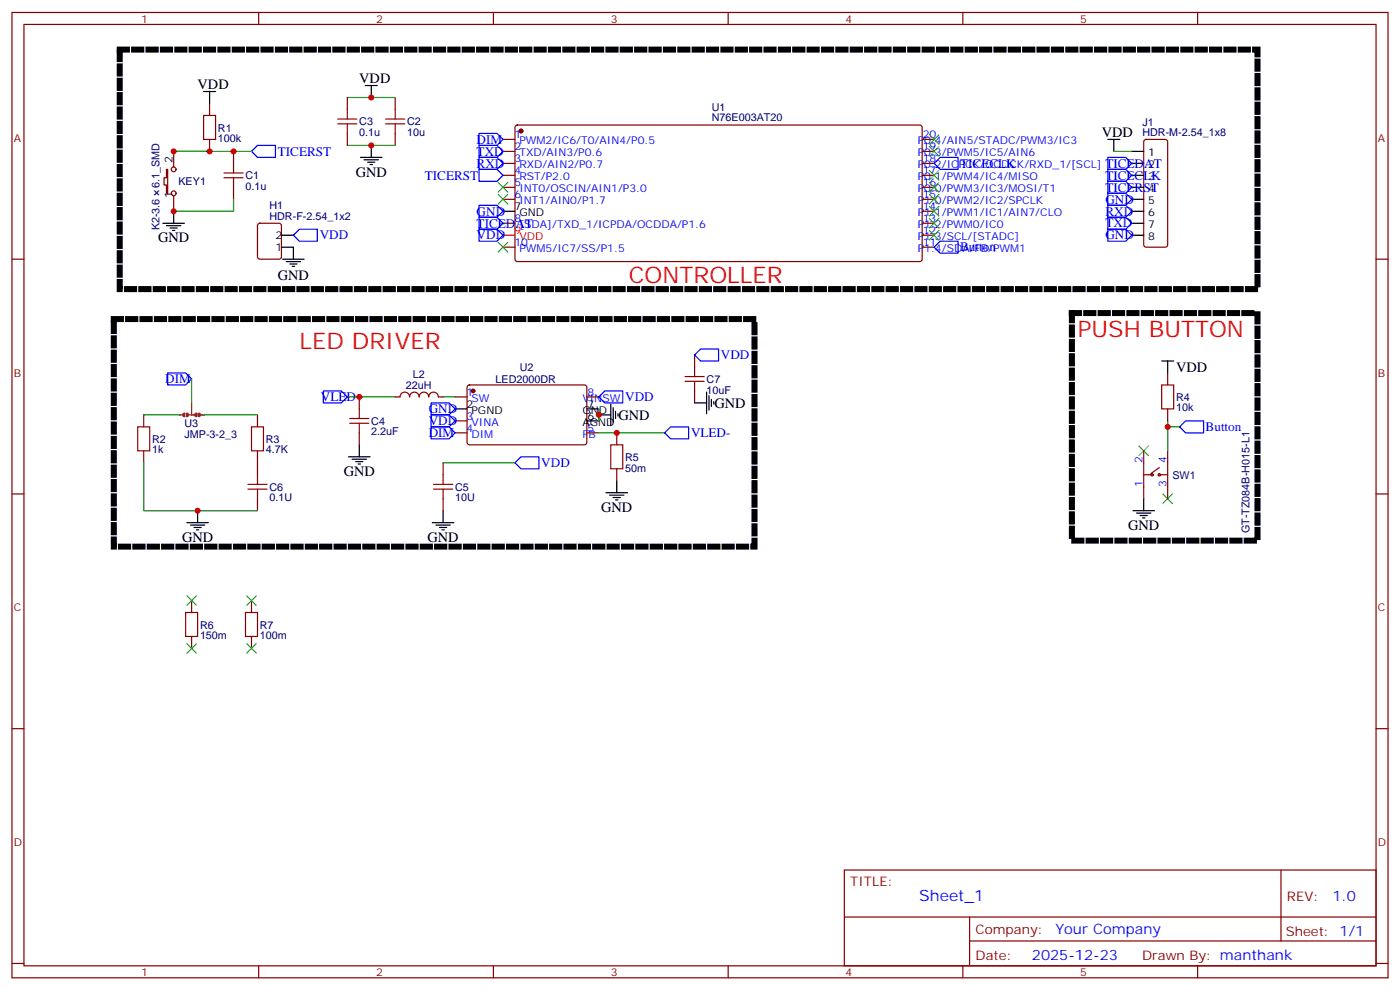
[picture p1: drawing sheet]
<svg xmlns="http://www.w3.org/2000/svg" width="412mm" height="292mm" viewBox="0 0 412 292" stroke-linecap="round" stroke-linejoin="round" font-family="sans-serif">
<g fill="none" stroke="#870000" stroke-width=".35">
<path d="M3.5 3.7h405.4v284.3h-405.4zM7.1 7.2h398.2v277.3h-398.2zM76.2 3.7v3.5M145.3 3.7v3.5M214.5 3.7v3.5M283.6 3.7v3.5M352.8 3.7v3.5M61.7 30.5v3.5M102.3 28.7v3.5M102.3 39.3v3.5M116.4 28.7v3.5M116.4 39.3v3.5"/>
<path d="M151.9 37l.5-.2 118.8 .1 .4 .6v39.1l-.7 .4h-118.8l-.4-.7v-38.8zM49 49.9h.4v7h-.4v-2.4h-.7v-2.1h.7zM51.2 44.6v4.6M51.2 57.6v4.6M61.7 41.1v3.5M68.8 44.6v3.5M68.8 55.2v3.5M148.2 41.1h3.5M148.2 44.6h3.5M148.2 48.1h3.5M148.2 51.6h3.5M148.2 55.2h3.5"/>
<path d="M148.2 58.7h3.5M271.6 41.1h3.6M271.6 44.6h3.6M271.6 48.1h3.6M271.6 51.6h3.6M271.6 55.2h3.6M271.6 58.7h3.6M337.1 41.3l.5-.2h5.7l.5 .2 .2 .5v30.3l-.3 .5-.4 .2h-5.7l-.5-.2-.2-.5v-30.3zM3.5 76.3h3.6M148.2 65.8h3.5M148.2 72.8h3.5M271.6 65.8h3.6"/>
<path d="M271.6 72.8h3.6M271.6 69.3h3.6M271.6 62.2h3.6M405.3 76.3h3.6M134.1 116.9h3.5M137.8 113.6l.5-.2h34.1l.5 .7-.1 16.5-.6 .4h-34.2l-.4-.7v-16.2zM172.9 116.9h3.5M130.5 136.3v3.5M134.1 124h3.5M134.1 127.5h3.5M172.9 127.5h3.5M3.5 145.5h3.6"/>
<path d="M130.5 146.9v3.5M405.3 145.5h3.6M3.5 214.6h3.6M405.3 214.6h3.6M248.7 256.3h156.6v28.2h-156.6zM377.3 256.3v20.9M248.7 270.1h156.5M285.6 277.2h119.6M285.6 270.1v14.1M3.5 283.8h3.6M76.2 284.5v3.5M145.3 284.5v3.5"/>
<path d="M214.5 284.5v3.5M283.6 284.5v3.5M352.8 284.5v3.5M405.3 283.8h3.6"/>
<circle cx="51.2" cy="49.9" r=".71"/>
<circle cx="51.2" cy="56.9" r=".71"/>
</g>
<g fill="#870000" stroke="#870000" stroke-width=".35">
<circle cx="153.5" cy="38.6" r=".53"/>
<circle cx="139.3" cy="115.1" r=".53"/>
</g>
<g fill="none" stroke="#000" stroke-width=".35">
<path d="M60 27h3.5M61.7 27v3.5M107.6 25.2h3.5M109.4 25.2v3.5M106.2 46.4h6.3M107.2 47.1h4.3M108.3 47.8h2.1M109 48.5h.7M109.4 42.8v3.6M326.3 41.1h3.5M328.1 41.1v3.5M333.4 44.6h3.5"/>
<path d="M333.4 48.1h3.5M333.4 51.6h3.5M333.4 55.2h3.5M333.4 58.7h3.5M48 65.8h6.3M49 66.5h4.3M50.1 67.2h2.1M50.8 67.9h.7M51.2 62.2v3.6M148.2 62.2h3.5M333.4 62.2h3.5M333.4 65.8h3.5"/>
<path d="M333.4 69.3h3.5M179.9 119v6.4M102.7 134.5h6.3M103.7 135.3h4.2M104.8 136h2.1M105.5 136.7h.7M105.8 131v3.5M134.1 120.4h3.5M172.9 120.4h3.5M172.9 124h3.5M176.4 122.2h3.5M180.6 120.1v4.2"/>
<path d="M181.3 121.1v2.2M182 121.8v.8M127.4 154h6.3M128.4 154.7h4.2M129.5 155.4h2.1M130.2 156.1h.7M130.5 150.4v3.6M178.5 145.1h6.4M179.6 145.8h4.2M180.6 146.5h2.1M181.3 147.2h.7M181.7 141.6v3.5"/>
</g>
<path d="M148.2 69.3h3.5" fill="none" stroke="#f00" stroke-width=".35"/>
<path d="M102.3 28.7h14.1M51.2 44.6h22.9M68.8 58.7v3.5h-17.6M102.3 42.8h14.1M328.1 44.6h5.3M102.3 116.9h14.1M130.5 116.9h3.6M130.5 136.3h21.2M176.4 127.5h19.4M176.4 120.4v3.6" fill="none" stroke="#008700" stroke-width=".35"/>
<g fill="none" stroke="#00f" stroke-width=".35">
<path d="M74.1 44.6l1.7-1.8h5.3v3.6h-5.3zM141.1 42.8h5.3l1.8 1.8-1.8 1.8h-5.3zM141.1 46.4h5.3l1.8 1.7-1.8 1.8h-5.3zM141.1 49.9h5.3l1.8 1.7-1.8 1.8h-5.3zM275.2 48.1l1.7-1.7h5.3v3.5h-5.3zM326.3 46.4h5.3l1.8 1.7-1.8 1.8h-5.3zM326.3 49.9h5.3l1.8 1.7-1.8 1.8h-5.3zM326.3 53.4h5.3l1.8 1.8-1.8 1.7h-5.3zM326.3 56.9h5.3l1.8 1.8-1.8 1.8h-5.3zM141.1 64h5.3l1.8 1.8-1.8 1.7h-5.3zM141.1 60.5h5.3l1.8 1.7-1.8 1.8h-5.3zM141.1 67.5h5.3l1.8 1.8-1.8 1.7h-5.3z"/>
<path d="M326.3 67.5h5.3l1.8 1.8-1.8 1.7h-5.3zM326.3 60.5h5.3l1.8 1.7-1.8 1.8h-5.3zM326.3 64h5.3l1.8 1.8-1.8 1.7h-5.3zM49.4 109.9h5.3l1.7 1.7-1.7 1.8h-5.3zM95.2 115.1h5.3l1.8 1.8-1.8 1.8h-5.3zM127 118.7h5.3l1.8 1.7-1.8 1.8h-5.3zM176.4 116.9l1.8-1.8h5.2v3.6h-5.2zM127 125.7h5.3l1.8 1.8-1.8 1.8h-5.3zM127 122.2h5.3l1.8 1.8-1.8 1.7h-5.3zM151.7 136.3l1.8-1.8h5.2v3.6h-5.2zM195.8 127.5l1.8-1.8h5.2v3.6h-5.2z"/>
</g>
<g fill="none" stroke="#a10000" stroke-width=".35">
<path d="M60 34h3.5v7.1h-3.5zM99.5 36.5h5.6M99.5 35.1h5.6M102.3 32.2v2.9M102.3 36.5v2.8M113.6 36.5h5.6M113.6 35.1h5.6M116.4 32.2v2.9M116.4 36.5v2.8M66 52.4h5.6M66 50.9h5.6M68.8 48.1v2.8"/>
<path d="M68.8 52.4v2.8M130.5 139.8v2.9M127.7 144.1h5.6M127.7 142.7h5.6M130.5 144.1v2.8"/>
</g>
<path d="M35.3 14.6h335.1v70.6h-335.1z" fill="none" stroke="#000" stroke-width="1.8" stroke-dasharray="2.1 2.1"/>
<path d="M56.4 118.7v3.5M52.9 122.2h1.1M55.7 122.2h4.3" fill="none" stroke="#8c2424" stroke-width=".35"/>
<path d="M54.3 121.8l-.3 .4 .3 .4M55 121.8l.4 .4-.4 .4M57.9 121.8l-.4 .4 .4 .4M58.6 121.8l.3 .4-.3 .4" fill="none" stroke="#8c2424" stroke-width=".71"/>
<g fill="#8c2424">
<circle cx="52.9" cy="122.2" r=".18"/>
<circle cx="60" cy="122.2" r=".18"/>
</g>
<path d="M56.4 111.6v7.1M42.3 136.3v14.1h33.5M42.3 122.2h10.6M60 122.2h15.8M344 124v8.8M344 125.7h3.5" fill="none" stroke="#008700" stroke-width=".35"/>
<g fill="none" stroke="#a10000" stroke-width=".35">
<path d="M201.8 112.3h5.6M201.8 110.9h5.6M204.6 108.1v2.8M204.6 112.3v2.8M342.2 113.4h3.5v7h-3.5zM40.6 125.7h3.5v7.1h-3.5zM74.1 125.7h3.5v7.1h-3.5zM75.8 139.8v2.9M103 123.3h5.7M103 124.7h5.7M105.8 120.4v2.9M105.8 124.7v2.8"/>
<path d="M179.9 131h3.5v7.1h-3.5zM73 144.1h5.7M73 142.7h5.7M75.8 144.1v2.8M54.7 180.4h3.5v7.1h-3.5zM72.3 180.4h3.5v7.1h-3.5z"/>
</g>
<g fill="none" stroke="#870000" stroke-width=".35">
<path d="M76.1 66l.5-.2h5.6l.6 .4 .1 9.4-.5 .7h-5.8l-.7-.4-.1-9.4zM105.8 116.9v3.5M116.4 116.9h1.4M117.8 116.9a1.41 1.41 0 0 1 1.4-1.4 1.41 1.41 0 0 1 1.4 1.4M120.6 116.9a1.41 1.41 0 0 1 1.5-1.4 1.41 1.41 0 0 1 1.4 1.4M123.5 116.9a1.41 1.41 0 0 1 1.4-1.4 1.41 1.41 0 0 1 1.4 1.4M126.3 116.9a1.41 1.41 0 0 1 1.4-1.4 1.41 1.41 0 0 1 1.4 1.4h1.4M204.6 104.6v3.5M204.6 115.1v3.6M344 109.9v3.5M42.3 122.2v3.5M42.3 132.8v3.5"/>
<path d="M75.8 122.2v3.5M75.8 132.8v7M105.8 127.5v3.5M181.7 127.5v3.5M181.7 138.1v3.5M336.9 132.8v14.1M336.9 139.8h2.5M341.5 137.7l-2.5 1.8M341.5 139.8h2.5M344 120.4v3.6M344 132.8v14.1M75.8 146.9v3.5"/>
<path d="M56.4 176.9v3.5M74.1 176.9v3.5M56.4 187.5v3.5M74.1 187.5v3.5"/>
<circle cx="339.4" cy="139.8" r=".35"/>
<circle cx="341.5" cy="139.8" r=".35"/>
</g>
<g fill="none" stroke="#000" stroke-width=".35">
<path d="M82.9 72.8h3.5v3.5M82.9 69.3h3.5M83.3 76.3h6.3M84.3 77h4.2M85.4 77.8h2.1M86.1 78.5h.7M204.6 118.7h3.5M208.1 115.5v6.3M208.8 116.6v4.2M209.5 117.6v2.1M210.3 118.3v.7M342.2 106.3h3.5"/>
<path d="M344 106.3v3.6M55 154h6.4M56.1 154.7h4.2M57.1 155.4h2.2M57.9 156.1h.7M58.2 150.4v3.6M333.7 150.4h6.4M334.8 151.1h4.2M335.8 151.8h2.2M336.5 152.5h.8M336.9 146.9v3.5"/>
</g>
<path d="M141.1 39.3h5.3l1.8 1.8-1.8 1.7h-5.3zM86.4 69.3l1.8-1.8h5.3v3.5h-5.3zM275.2 72.8l1.7-1.8h5.3v3.6h-5.3zM204.6 104.6l1.8-1.8h5.3v3.5h-5.3zM349.2 124h5.3v3.5h-5.3l-1.7-1.8z" fill="none" stroke="#00f" stroke-width=".35"/>
<g fill="none" stroke="#3c3" stroke-width=".35">
<path d="M273.8 39.7l2.8 2.8M276.6 39.7l-2.8 2.8M146.8 53.8l2.8 2.8M146.8 57.3l2.8 2.8M149.6 53.8l-2.8 2.8M149.6 57.3l-2.8 2.8M273.8 43.2l2.8 2.8M273.8 50.2l2.8 2.9M273.8 53.8l2.8 2.8M273.8 57.3l2.8 2.8M276.6 43.2l-2.8 2.8M276.6 50.2l-2.8 2.9"/>
<path d="M276.6 53.8l-2.8 2.8M276.6 57.3l-2.8 2.8M146.8 71.4l2.8 2.8M149.6 71.4l-2.8 2.8M273.8 60.8l2.8 2.8M273.8 67.9l2.8 2.8M273.8 64.3l2.8 2.9M276.6 60.8l-2.8 2.8M276.6 67.9l-2.8 2.8M276.6 64.3l-2.8 2.9M335.5 131.4l2.8 2.8M338.3 131.4l-2.8 2.8"/>
<path d="M342.5 145.5l2.9 2.8M345.4 145.5l-2.9 2.8M55 175.5l2.9 2.8M57.9 175.5l-2.9 2.8M72.7 175.5l2.8 2.8M75.5 175.5l-2.8 2.8M55 189.6l2.9 2.8M57.9 189.6l-2.9 2.8M72.7 189.6l2.8 2.8M75.5 189.6l-2.8 2.8"/>
</g>
<path d="M33.5 94h188.7v67h-188.7zM315.7 92.2h54.7v67h-54.7z" fill="none" stroke="#000" stroke-width="1.8" stroke-dasharray="2.1 2.1"/>
<g fill="#c00">
<circle cx="68.8" cy="44.6" r=".88"/>
<circle cx="61.7" cy="44.6" r=".88"/>
<circle cx="51.2" cy="44.6" r=".88"/>
<circle cx="51.2" cy="62.2" r=".88"/>
<circle cx="109.4" cy="28.7" r=".88"/>
<circle cx="109.4" cy="42.8" r=".88"/>
<circle cx="176.4" cy="122.2" r=".88"/>
<circle cx="58.2" cy="150.4" r=".88"/>
<circle cx="181.7" cy="127.5" r=".88"/>
<circle cx="105.8" cy="116.9" r=".88"/>
<circle cx="344" cy="125.7" r=".88"/>
</g>
<g font-size="6.7" fill="#f00">
<text x="185.2" y="83.4">CONTROLLER</text>
<text x="317.5" y="99.3">PUSH BUTTON</text>
<text x="88.2" y="102.8">LED DRIVER</text>
</g>
<text font-size="4.6" fill="#00f" x="270.8" y="265.3">Sheet_1</text>
<g font-size="4.2">
<text x="58.2" y="26.2">VDD</text>
<text x="105.8" y="24.5">VDD</text>
<text x="324.6" y="40.4">VDD</text>
<text x="104.8" y="52">GND</text>
<text x="46.6" y="71.4">GND</text>
<text x="81.8" y="82.4">GND</text>
<text x="346.4" y="109.6">VDD</text>
<text x="182.2" y="123.6">GND</text>
<text x="210.4" y="120.1">GND</text>
<text x="101.2" y="140.2">GND</text>
<text x="177.1" y="150.8">GND</text>
<text x="53.6" y="159.6">GND</text>
<text x="125.9" y="159.6">GND</text>
<text x="332.3" y="156.1">GND</text>
</g>
<g font-size="4.2" fill="#00f">
<text x="392.5" y="265.5">1.0</text>
<text x="310.9" y="275.1">Your Company</text>
<text x="304" y="282.9">2025-12-23</text>
</g>
<g font-size="3.9" fill="#00f">
<text x="81.8" y="45.9">TICERST</text>
<text x="140.4" y="45.8">TXD</text>
<text x="140.4" y="42.3">DIM</text>
<text x="125.1" y="52.9">TICERST</text>
<text x="140.4" y="49.4">RXD</text>
<text x="282.8" y="49.4">TICECLK</text>
<text x="325.6" y="49.4">TICEDAT</text>
<text x="325.6" y="52.9">TICECLK</text>
<text x="325.6" y="56.4">TICERST</text>
<text x="325.6" y="60">GND</text>
<text x="140.4" y="63.5">GND</text>
<text x="325.6" y="63.5">RXD</text>
<text x="94.2" y="70.5">VDD</text>
<text x="140.4" y="67">TICEDAT</text>
<text x="140.4" y="70.5">VDD</text>
<text x="325.6" y="70.5">GND</text>
<text x="325.6" y="67">TXD</text>
<text x="282.8" y="74.1">Button</text>
<text x="212.4" y="105.8">VDD</text>
<text x="48.7" y="112.9">DIM</text>
<text x="94.5" y="118.2">VLED+</text>
<text x="184.2" y="118.2">VDD</text>
<text x="126.3" y="125.2">VDD</text>
<text x="126.3" y="121.7">GND</text>
<text x="126.3" y="128.7">DIM</text>
<text x="203.6" y="128.8">VLED-</text>
<text x="355.1" y="127">Button</text>
<text x="159.5" y="137.6">VDD</text>
</g>
<g font-size="3.9" fill="#800">
<text x="250.5" y="260.8">TITLE:</text>
<text x="379.1" y="265.5">REV:</text>
<text x="287.4" y="275">Company:</text>
<text x="378.7" y="275.7">Sheet: 1/1</text>
<text x="287.4" y="282.7">Date:</text>
<text x="336.4" y="282.8">Drawn By: manthank</text>
</g>
<g font-size="3.2" fill="#800">
<text x="41.6" y="6.7">1</text>
<text x="110.8" y="6.7">2</text>
<text x="179.9" y="6.7">3</text>
<text x="249.1" y="6.7">4</text>
<text x="318.2" y="6.7">5</text>
<text x="4.1" y="41.8">A</text>
<text x="405.9" y="41.8">A</text>
<text x="4.1" y="110.9">B</text>
<text x="405.9" y="110.9">B</text>
<text x="4.1" y="180.1">C</text>
<text x="405.9" y="180.1">C</text>
<text x="4.1" y="249.2">D</text>
<text x="405.9" y="249.2">D</text>
<text x="41.6" y="287.5">1</text>
<text x="110.8" y="287.5">2</text>
<text x="179.9" y="287.5">3</text>
<text x="249.1" y="287.5">4</text>
<text x="318.2" y="287.5">5</text>
</g>
<g font-size="3.2" fill="#000080">
<text x="209.7" y="35.8">N76E003AT20</text>
<text x="209.7" y="32.8">U1</text>
<text x="64.2" y="41.8">100k</text>
<text x="64.2" y="38.8">R1</text>
<text x="105.8" y="40.1">0.1u</text>
<text x="105.8" y="36.9">C3</text>
<text x="119.9" y="40.1">10u</text>
<text x="119.9" y="36.9">C2</text>
<text x="336.5" y="40">HDR-M-2.54_1x8</text>
<text x="336.5" y="37">J1</text>
<text x="72.3" y="52.8">C1</text>
<text x="47" y="55.3" transform="rotate(-90 47 55.3)">6.1_SMD</text>
<text x="52.6" y="54.6">KEY1</text>
<text x="72.3" y="56">0.1u</text>
<text x="79.4" y="64.7">HDR-F-2.54_1x2</text>
<text x="79.4" y="61.5">H1</text>
<text x="47" y="67.8" transform="rotate(-90 47 67.8)">K2-3.6</text>
<text x="121.6" y="111.4">L2</text>
<text x="146" y="112.7">LED2000DR</text>
<text x="153.1" y="109.2">U2</text>
<text x="208.1" y="112.8">C7</text>
<text x="119.5" y="114.5">22uH</text>
<text x="208.1" y="116">10uF</text>
<text x="346.4" y="118.1">R4</text>
<text x="54.3" y="125.9">U3</text>
<text x="109.4" y="125.2">C4</text>
<text x="346.4" y="121.2">10k</text>
<text x="44.8" y="130.4">R2</text>
<text x="54.3" y="129">JMP-3-2_3</text>
<text x="78.3" y="130.4">R3</text>
<text x="109.4" y="128.3">2.2uF</text>
<text x="44.8" y="133.5">1k</text>
<text x="78.3" y="133.5">4.7K</text>
<text x="184.1" y="135.7">R5</text>
<text x="184.1" y="138.9">50m</text>
<text x="345.4" y="141">SW1</text>
<text x="79.4" y="147.7">0.1U</text>
<text x="79.4" y="144.6">C6</text>
<text x="134.1" y="147.7">10U</text>
<text x="134.1" y="144.6">C5</text>
<text x="368" y="157.1" transform="rotate(-90 368 157.1)">GT-TZ084B-H015-L1</text>
<text x="58.9" y="185.2">R6</text>
<text x="76.6" y="185.2">R7</text>
<text x="58.9" y="188.2">150m</text>
<text x="76.6" y="188.2">100m</text>
</g>
<g font-size="3.2" fill="#00f">
<text x="151.5" y="40.7">1</text>
<text x="271.8" y="40.7">20</text>
<text x="151.5" y="44.2">2</text>
<text x="151.5" y="47.8">3</text>
<text x="153" y="42.5">PWM2/IC6/T0/AIN4/P0.5</text>
<text x="153" y="46">TXD/AIN3/P0.6</text>
<text x="270.3" y="46">P0.3/PWM5/IC5/AIN6</text>
<text x="270.3" y="42.5">P0.4/AIN5/STADC/PWM3/IC3</text>
<text x="271.8" y="47.8">18</text>
<text x="271.8" y="44.2">19</text>
<text x="151.5" y="51.3">4</text>
<text x="153" y="49.5">RXD/AIN2/P0.7</text>
<text x="153" y="53.1">RST/P2.0</text>
<text x="270.3" y="53.1">P0.1/PWM4/IC4/MISO</text>
<text x="270.3" y="49.5">P0.2/ICPCK/OCDCK/RXD_1/[SCL]</text>
<text x="271.8" y="51.3">17</text>
<text x="151.5" y="54.8">5</text>
<text x="151.5" y="58.3">6</text>
<text x="153" y="56.6">INT0/OSCIN/AIN1/P3.0</text>
<text x="270.3" y="56.6">P0.0/PWM3/IC3/MOSI/T1</text>
<text x="271.8" y="58.3">15</text>
<text x="271.8" y="54.8">16</text>
<text x="151.5" y="65.4">8</text>
<text x="153" y="60.1">INT1/AIN0/P1.7</text>
<text x="270.3" y="63.6">P1.1/PWM1/IC1/AIN7/CLO</text>
<text x="270.3" y="60.1">P1.0/PWM2/IC2/SPCLK</text>
<text x="271.8" y="65.4">13</text>
<text x="271.8" y="61.9">14</text>
<text x="153" y="67.2">[SDA]/TXD_1/ICPDA/OCDDA/P1.6</text>
<text x="270.3" y="70.7">P1.3/SCL/[STADC]</text>
<text x="270.3" y="67.2">P1.2/PWM0/IC0</text>
<text x="271.8" y="68.9">12</text>
<text x="151.5" y="72.5">10</text>
<text x="153" y="74.2">PWM5/IC7/SS/P1.5</text>
<text x="270.3" y="74.2">P1.4/SDA/FB/PWM1</text>
<text x="271.8" y="72.5">11</text>
<text x="137.4" y="116.6">1</text>
<text x="138.9" y="118.3">SW</text>
<text x="171.6" y="118.3">VINSW</text>
<text x="173" y="116.6">8</text>
<text x="137.4" y="123.6">3</text>
<text x="138.9" y="125.4">VINA</text>
<text x="137.4" y="127.1">4</text>
<text x="138.9" y="128.9">DIM</text>
<text x="171.6" y="128.9">FB</text>
<text x="173" y="127.1">5</text>
<text x="336.5" y="136.3" transform="rotate(-90 336.5 136.3)">2</text>
<text x="343.6" y="136.3" transform="rotate(-90 343.6 136.3)">4</text>
<text x="336.5" y="143.4" transform="rotate(-90 336.5 143.4)">1</text>
<text x="343.6" y="143.4" transform="rotate(-90 343.6 143.4)">3</text>
</g>
<g font-size="3.2">
<text x="338.2" y="46">1</text>
<text x="50.8" y="48.1" transform="rotate(-90 50.8 48.1)">2</text>
<text x="338.2" y="49.5">2</text>
<text x="338.2" y="53.1">3</text>
<text x="50.8" y="58.3" transform="rotate(-90 50.8 58.3)">1</text>
<text x="338.2" y="56.6">4</text>
<text x="151.5" y="61.9">7</text>
<text x="153" y="63.6">GND</text>
<text x="338.2" y="60.1">5</text>
<text x="338.2" y="63.6">6</text>
<text x="81.1" y="70.3">2</text>
<text x="338.2" y="67.2">7</text>
<text x="338.2" y="70.7">8</text>
<text x="81.1" y="73.9">1</text>
<text x="137.4" y="120.1">2</text>
<text x="138.9" y="121.8">PGND</text>
<text x="171.6" y="125.4">AGND</text>
<text x="171.6" y="121.8">GND</text>
<text x="173" y="123.6">6</text>
<text x="173" y="120.1">7</text>
</g>
<g font-size="3.2" fill="#f00">
<text x="151.5" y="68.9">9</text>
<text x="153" y="70.7">VDD</text>
</g>
</svg>
